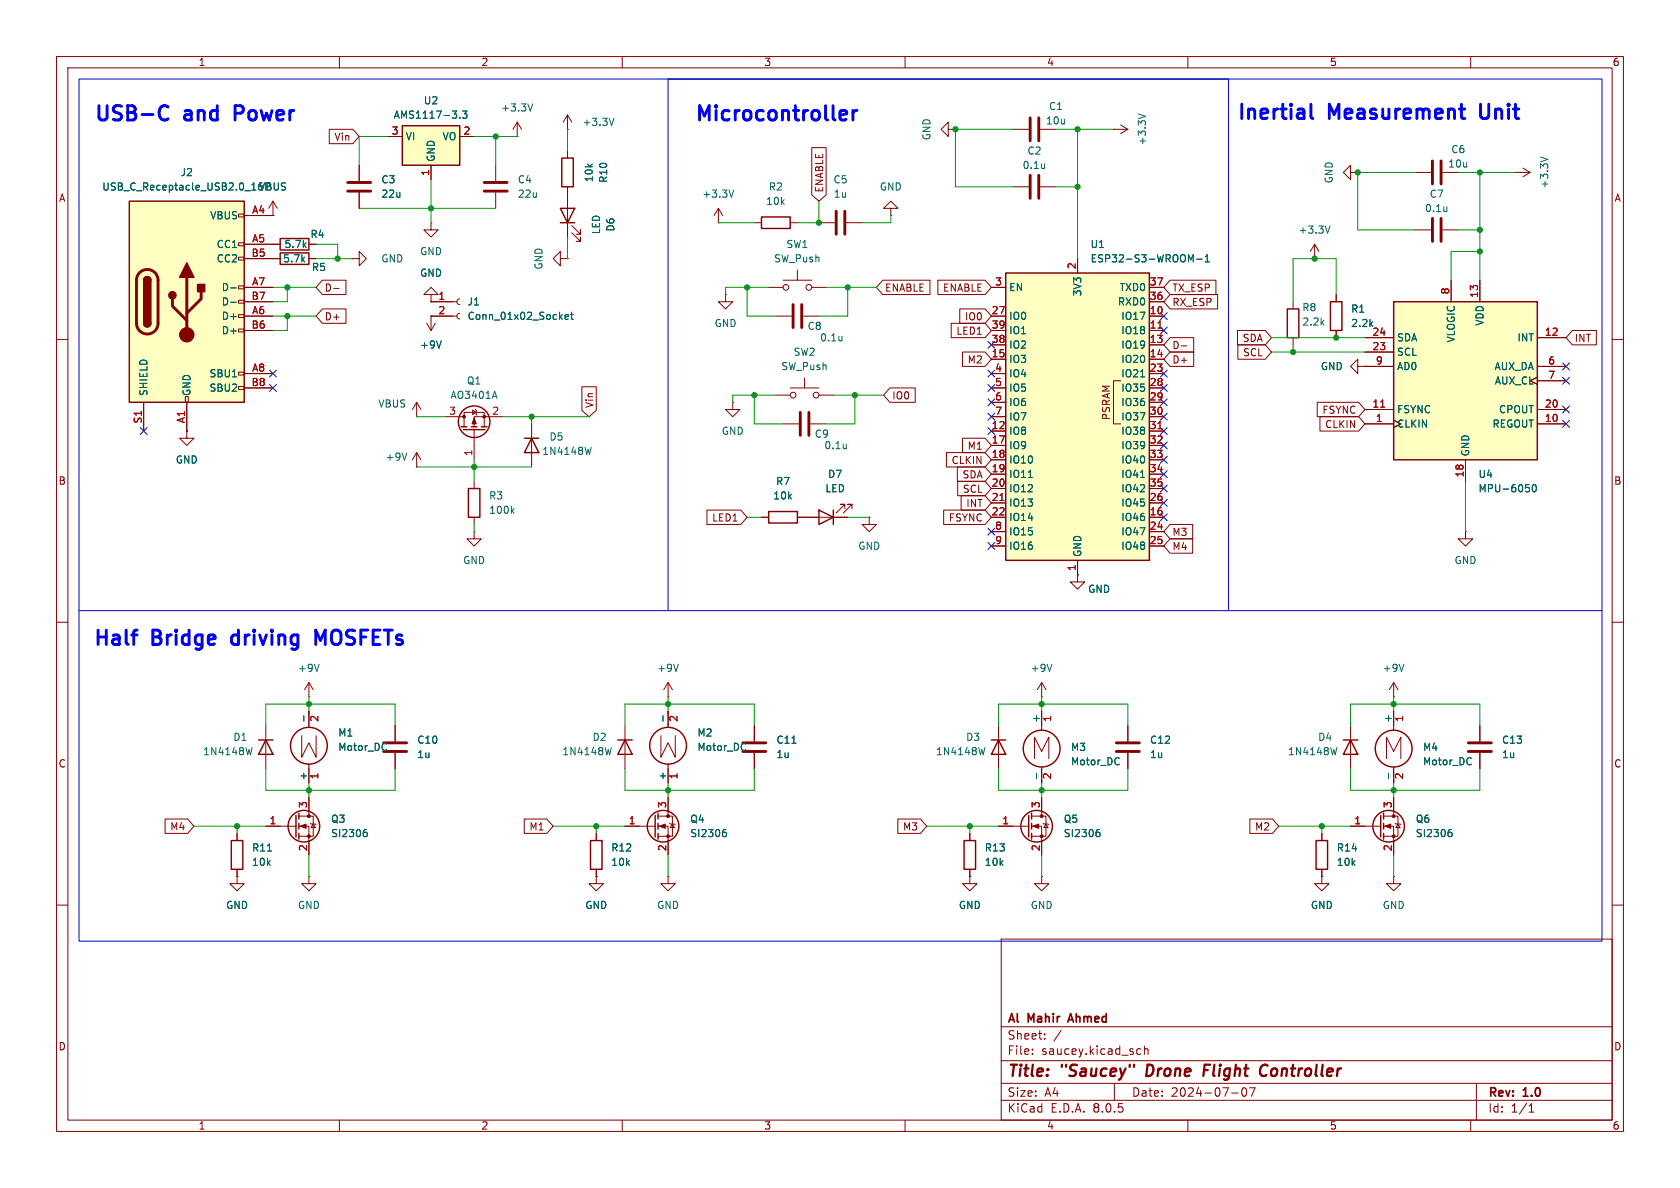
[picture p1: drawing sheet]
<svg xmlns="http://www.w3.org/2000/svg" width="297mm" height="210mm" viewBox="0 0 297 210" stroke-linecap="round" stroke-linejoin="round" font-family="sans-serif">
<g fill="none" stroke="#840000" stroke-width=".18">
<path d="M10 10h277v190h-277zM12 12h273v186h-273zM60 10v2M110 10v2M160 10v2M210 10v2M260 10v2M100.3 22.9h.1M100.3 20.3l-.7 1.3M100.3 20.3v2.6M100.3 20.3l.8 1.3M127 39.4h.1"/>
<path d="M127 36.8l-.8 1.3M127 36.8v2.6M127 36.8l.8 1.3M133.3 39.4h1.3M139.7 39.4h1.3M144.8 39.4h2.8M149.6 39.4h2.8M157.5 36.8h1.2l-1.2-1.2-1.3 1.2h1.3v1.3M157.5 38.1h.1M167.6 22.9v-1.3l-1.2 1.3 1.2 1.2v-1.2h1.3M168.9 22.9h.1M179.1 22.9h2.8"/>
<path d="M183.9 22.9h2.8M196.8 22.9h.1M196.8 22.9h2.6M198.1 22.1l1.3 .8M199.4 22.9l-1.3 .7M10 60h2M75.4 57.2l.8 1.2M76.2 55.9h.1M76.2 55.9v2.5M77 57.2l-.8 1.2M128.3 52.1v1.2h1.2l-1.2 1.3-1.3-1.3h1.3M128.3 52.1h.1"/>
<path d="M285 60h2M129.5 71.1v1.3h1.3l-1.3 1.3-1.2-1.3h1.2M129.5 71.1h.1M138.4 74.9h2.8M143.3 74.9h2.7M83.8 85.1v1.3M83.8 91.4v1.3M134.6 91.4h1.3M141 91.4h8.9M149.4 89.9v-.7h-.8h.8l-1.6 1.5M150.6 89.9v-.7h-.7h.7l-1.5 1.5M153.7 91.4v1.3h1.2l-1.2 1.3-1.3-1.3h1.3"/>
<path d="M153.7 91.4h.1M10 110h2M285 110h2M10 160h2M285 160h2M177 166h108v32h-108zM60 198v2M110 198v2M160 198v2M177 194.5h108M177 191.5h108M177 187.5h108"/>
<path d="M177 181.5h108M182.5 186.3v.1M182.5 185.5v.1M184.7 183.6v.1M184.7 182.8v.1M187.6 182.1l-1.3 2M197 191.5v3M201.1 186.3h.6M201.1 185.5h.6M202.3 185.5l.2-.1 .4 .1 .1 .9M202.3 184.9v1.5M210 198v2"/>
<path d="M217.7 193.2h1.2M219.7 192.4a.81 .81 0 0 0 .3 1.4l.2-.1 .2-.5-.2-.8M221.9 192.3l-.7 1.5M260 198v2M261 191.5v6.5M270.3 196.6h.9M270.3 195.5l.4-.4v1.5"/>
</g>
<path d="M202.9 188.2l-.3 2h.5M212.9 189.2h.6M213.9 188.2h-.9l-.3 2M223.9 190a.73 .73 0 0 1-.9 .1M224.1 188.4a.69 .69 0 0 0-1.1 .1" fill="none" stroke="#840000" stroke-width=".4"/>
<path d="M189.3 179.2l-.5 1.5M188.9 180.3h.7" fill="none" stroke="#840000" stroke-width=".3"/>
<path d="M108.5 20.9l-.4 1.3M129.7 33.6l-.4 1.3M201.2 20.1l1.3 .5M78 60.3l-.4 1.2M149.6 78.5v.8M149.6 79.2v.1M90.5 90.3l.4 .4M90.9 89.9l-.5 .5" fill="none" stroke="#006464" stroke-width=".18"/>
<path d="M134.6 38.4h5.1v2h-5.1zM82.8 86.4h2v5h-2zM135.9 90.4h5.1v2.1h-5.1zM144.8 90.2l2.5 1.2-2.5 1.3zM147.3 90.2v2.5" fill="none" stroke="#840000" stroke-width=".25"/>
<path d="M147.8 37.3v4.1M149.4 37.3v4.1M182.1 20.8v4.1M183.6 20.8v4.1M141.5 72.9v4.1M143 72.9v4.1" fill="none" stroke="#840000" stroke-width=".51"/>
<path d="M22.9 35.6h20.3v35.5h-20.3z" fill="#ffffc2"/>
<g fill="none" stroke="#840000" stroke-width=".18">
<path d="M42.2 37.8h1v.6h-1zM43.2 38.1h5.1M48.3 38.1h.1M48.3 35.6l-.8 1.2M48.3 35.6v2.5M48.3 35.6l.7 1.2M76.2 39.4v1.2h1.3l-1.3 1.3-1.3-1.3h1.3M76.2 39.4h.1M87.6 29.2v2.8M87.6 34v2.8M91.4 24.1h.1M91.4 21.6l-.7 1.3"/>
<path d="M91.4 21.6v2.5M91.4 21.6l.8 1.3M100.3 26.7v1.2M100.3 33v8.9M101.1 39.9l1.5 1.5v-.8v.8h-.7M268 30.5h.1M268 30.5h2.5M269.2 29.7l1.3 .8M270.5 30.5l-1.3 .7M42.2 58.2h1v.5h-1zM42.2 55.6h1v.5h-1zM42.2 53.1h1v.5h-1z"/>
<path d="M42.2 50.5h1v.6h-1zM42.2 45.5h1v.5h-1zM42.2 42.9h1v.5h-1zM43.2 43.2h5.1M43.2 55.9h5.1M43.2 50.8h5.1M43.2 45.7h5.1M43.2 58.4h5.1M43.2 53.3h5.1M76.2 52.1h-1.3l1.3-1.3 1.3 1.3h-1.3v1.2M76.2 53.3h.1M76.2 55.9h4.6"/>
<path d="M76.2 53.3h4.6M81.3 55.4l-.4 .1-.1 .4 .1 .3 .4 .2M81.3 52.8l-.4 .2-.1 .3 .1 .4 .4 .1M99.1 45.7v-1.2l-1.3 1.2 1.3 1.3v-1.3h1.2M100.3 45.7h.1M101.1 41.1l1.5 1.6v-.8v.8h-.7M25.4 71.1v5.1M32.8 70.1h.5v1h-.5zM33 71.1v5.1M42.2 68.3h1v.5h-1zM42.2 65.8h1v.5h-1zM43.2 66h5.1"/>
<path d="M43.2 68.6h5.1M78.7 73.7h3.3M82 75.4v-2.5h3.6v2.5M83.6 72.5l.6 .4-.6 .4zM83.8 75.9v5.4M84.1 72.4l.1 .1v.8l.1 .1M88.9 73.7h-5.1v1.7M94 74.9v7.7M83.8 94v1.3h1.3l-1.3 1.2-1.3-1.2h1.3M83.8 94h.1M259.1 94v1.3h1.2l-1.2 1.2-1.3-1.2h1.3M259.1 94h.1"/>
<path d="M69.8 128.3v2.8M69.8 133.1v2.8M110.5 128.3v7.6M47 146.1h5.3M52.8 146.1h1.8v5M52.8 144.3h2.6v3.5h-2.6M54.6 141v3.3M54.9 145.5l.1 .2h.8l.1 .1M55.4 145.7l.4 .6h-.8zM105.4 154.9v1.3h1.3l-1.3 1.3-1.3-1.3h1.3M105.4 154.9h.1M105.4 147.3v1.3"/>
<path d="M105.4 153.7v1.2M246.4 154.9v1.3h1.2l-1.2 1.3-1.3-1.3h1.3M246.4 154.9h.1"/>
</g>
<g fill="none" stroke="#840000" stroke-width=".25">
<path d="M22.9 35.6h20.3v35.5h-20.3zM99.1 36.8h2.5l-1.3 2.6zM99.1 39.4h2.5M99.3 27.9h2v5.1h-2zM25.4 57.2a.64 .64 0 0 0 .6 .6 .64 .64 0 0 0 .7-.6M25.4 49.5a.64 .64 0 0 1 .6-.6 .64 .64 0 0 1 .7 .6M81.5 75.4h1M81.9 75.9h3.8M83.3 75.4h1M85.1 75.4h1M92.7 77.5h2.5M94 77.5l1.2 2.5h-2.5z"/>
<path d="M109.2 130.8h2.6M110.5 130.8l1.3 2.6h-2.6zM52.3 144.1v3.9M52.8 143.8v1M52.8 145.5v1.1M52.8 147.3v1M104.4 148.6h2v5.1h-2z"/>
<circle cx="83.8" cy="74.5" r="2.79"/>
<circle cx="53.7" cy="146" r="2.79"/>
</g>
<path d="M85.6 33.8h4.1M85.6 32.3h4.1M24.7 48.2a1.9 1.9 0 0 1 2.1-.4 1.9 1.9 0 0 1 1.1 1.7v7.7a1.91 1.91 0 0 1-1.9 1.8 1.91 1.91 0 0 1-1.9-1.8v-7.8l.2-.7zM30.5 52.8v1.3l2.5 2.5M33 49v10.2M35.6 51.6v1.2l-2.6 2.6M67.8 132.8h4.1M67.8 131.3h4.1" fill="none" stroke="#840000" stroke-width=".51"/>
<g fill="#840000" stroke="#840000" stroke-width=".25">
<path d="M25.4 57.2h1.3a.64 .64 0 0 1-.7 .6 .64 .64 0 0 1-.6-.6z"/>
<path d="M25.4 49.5h1.3v7.7h-1.3z"/>
<path d="M25.6 49.1a.64 .64 0 0 1 .7-.2 .64 .64 0 0 1 .4 .6h-1.3z"/>
<path d="M33 46.5l1.3 2.5h-2.6z"/>
<path d="M34.9 50.3h1.3v1.3h-1.3z"/>
<circle cx="30.5" cy="52.2" r=".63"/>
</g>
<g fill="#840000" stroke="#840000" stroke-width=".18">
<path d="M53.1 146.1l1-.4v.7z"/>
<path d="M83.8 73.9l.4 1h-.8z"/>
<circle cx="33" cy="59.2" r="1.27"/>
<circle cx="54.6" cy="147.8" r=".25"/>
<circle cx="54.6" cy="144.3" r=".25"/>
<circle cx="85.6" cy="73.7" r=".25"/>
<circle cx="82" cy="73.7" r=".25"/>
</g>
<path d="M94.2 18.4l-.5 1.2M272.4 27.8l1.2 .4M40.8 50.9h1M40.8 53.4h1M99.9 56l.6-.1-.1-.2-.3-.1-.2 .2 .1 .6h.4M100.9 55.6h.4M101 55.2v1.1l.3 .2M87.4 69.2l.5 1.2M104.5 79.1l-.3 1.2M108.1 132.2l-.3 1.2M64.5 147.1h.2l.2 .3v.4l-.4 .1M64.6 146.6h.2" fill="none" stroke="#006464" stroke-width=".18"/>
<path d="M246.4 53.3h25.4v28h-25.4z" fill="#ffffc2"/>
<g fill="none" stroke="#840000" stroke-width=".25">
<path d="M227.6 54.6h2v5.1h-2zM235.2 53.3h2v5.1h-2zM246.4 53.3h25.4v28h-25.4zM175.3 130.8h2.5M176.5 130.8l1.3 2.6h-2.5zM115.8 144.1v3.9M116.3 143.8v1M116.3 145.5v1.1M116.3 147.3v1M170.4 148.6h2.1v5.1h-2.1zM181.9 144.1v3.9M182.4 143.8v1"/>
<path d="M182.4 145.5v1.1M182.4 147.3v1M232.7 148.6h2v5.1h-2z"/>
<circle cx="118.1" cy="131.8" r="3.3"/>
<circle cx="184.1" cy="132.3" r="3.3"/>
<circle cx="117.2" cy="146" r="2.79"/>
<circle cx="183.3" cy="146" r="2.79"/>
</g>
<g fill="none" stroke="#840000" stroke-width=".18">
<path d="M238.8 30.5v-1.3l-1.3 1.3 1.3 1.3v-1.3h1.2M240 30.5h.1M250.2 30.5h2.8M255 30.5h2.8M228.6 53.3v1.3M228.6 59.7v1.3M232.4 45.7h.1M232.4 43.2l-.8 1.3M232.4 43.2v2.5M232.4 43.2l.8 1.3M236.2 52.1v1.2M236.2 58.4v1.3"/>
<path d="M241.3 59.7h5.1M250.2 40.6h2.8M255 40.6h2.8M256.5 49.5v3.8M261.6 49.5v3.8M271.8 59.7h5.1M240 64.8v-1.3l-1.2 1.3 1.2 1.2v-1.2h1.3M241.3 64.8h.1M241.3 74.9h5.1M241.3 72.4h5.1M241.3 62.2h5.1M241.3 64.8h5.1"/>
<path d="M271.8 66.7l-1.3 .6 1.3 .6M271.8 74.9h5.1M271.8 72.4h5.1M271.8 64.8h5.1M271.8 67.3h5.1M259.1 81.3v3.8M190.5 101.6v1.3h1.3l-1.3 1.2-1.3-1.2h1.3M190.5 101.6h.1M116.8 130v3.9l1.3-2.6 1.3 2.6v-3.9M118.1 123.2h.1M118.1 120.7v2.5M118.1 125.7v2.9"/>
<path d="M118.1 135.1v3.3M118.1 120.7l-.8 1.2M118.1 120.7l.8 1.2M133.3 128.3v2.8M133.3 133.1v2.8M176.5 128.3v7.6M182.9 134.1v-3.8l1.2 2.5 1.3-2.5v3.8M184.1 123.2h.1M184.1 120.7l-.7 1.2M184.1 120.7v2.5M184.1 125.7v3.4M184.1 135.6v2.8"/>
<path d="M184.1 120.7l.8 1.2M199.4 128.3v2.8M199.4 133.1v2.8M110.5 146.1h5.3M116.3 146.1h1.8v5M116.3 144.3h2.6v3.5h-2.6M118.1 154.9v1.3h1.3l-1.3 1.3-1.3-1.3h1.3M118.1 154.9h.1M118.1 141v3.3M118.4 145.5l.1 .2h.8l.1 .1M118.9 145.7l.4 .6h-.8zM171.4 154.9v1.3h1.3l-1.3 1.3-1.2-1.3h1.2"/>
<path d="M171.4 154.9h.1M171.4 147.3v1.3M171.4 153.7v1.2M176.5 146.1h5.4M182.4 146.1h1.7v5M182.4 144.3h2.5v3.5h-2.5M184.1 154.9v1.3h1.3l-1.3 1.3-1.2-1.3h1.2M184.1 154.9h.1M184.1 141v3.3M184.4 145.5l.1 .2h.8l.1 .1M184.9 145.7l.4 .6h-.8zM233.7 154.9v1.3h1.2l-1.2 1.3-1.3-1.3h1.3"/>
<path d="M233.7 154.9h.1M233.7 147.3v1.3M233.7 153.7v1.2"/>
</g>
<path d="M244.1 72h.7" fill="none" stroke="#a90000" stroke-width=".18"/>
<g fill="none" stroke="#006464" stroke-width=".18">
<path d="M235.1 39.9l-.4 1.3M255.8 36.6v.8M255.8 37.3h-.1M269.7 85.7h.6M270.3 86.2l.1 .2-.1 .5M271 85.8l.2-.1a.68 .68 0 0 1 .4 .6 .68 .68 0 0 1-.4 .6l-.2-.1-.1-.3zM119.9 117.4l-.4 1.3M186 117.4l-.5 1.3M117.2 126.5v1M131.8 131.4v.1M131.8 132.5v.1M140 131.4h.7"/>
<path d="M174.1 132.2l-.3 1.2M183.2 136.7v.9M197.8 134l.1 .1M197.9 135.1h-.1M128 147.1h.2l.2 .3v.4l-.4 .1M128.1 146.6h.2M194 147.1h.2l.3 .3-.1 .4-.4 .1M194.1 146.6h.3"/>
</g>
<path d="M253.2 28.4v4.1M253.2 38.6v4.1M254.8 28.4v4.1M254.8 38.6v4.1M131.3 132.8h4.1M131.3 131.3h4.1M197.4 132.8h4M197.4 131.3h4" fill="none" stroke="#840000" stroke-width=".51"/>
<g fill="#840000" stroke="#840000" stroke-width=".18">
<path d="M182.6 146.1l1-.4v.7z"/>
<path d="M116.6 146.1l1-.4v.7z"/>
<circle cx="184.1" cy="147.8" r=".25"/>
<circle cx="184.1" cy="144.3" r=".25"/>
<circle cx="118.1" cy="147.8" r=".25"/>
<circle cx="118.1" cy="144.3" r=".25"/>
</g>
<path d="M71.1 22.2h10.2v7h-10.2z" fill="#ffffc2"/>
<path d="M71.1 22.2h10.2v7h-10.2z" fill="none" stroke="#840000" stroke-width=".25"/>
<path d="M68.6 24.1h2.5M76.2 29.2v2.6M81.3 24.1h2.5" fill="none" stroke="#840000" stroke-width=".18"/>
<path d="M81.8 19.6h.7l-.4 .5 .4 .1v.6l-.2 .1-.5-.1M81.3 20.8v.1" fill="none" stroke="#006464" stroke-width=".18"/>
<path d="M177.8 48.3h25.4v50.8h-25.4z" fill="#ffffc2"/>
<g fill="none" stroke="#840000" stroke-width=".25">
<path d="M49.5 44.7h5.1v2h-5.1zM49.5 42.2h5.1v2h-5.1zM177.8 48.3h25.4v50.8h-25.4zM45.7 130.8h2.6M47 130.8l1.3 2.6h-2.6zM237.5 130.8h2.5M238.8 130.8l1.2 2.6h-2.5zM40.9 148.6h2v5.1h-2zM244.1 144.1v3.9M244.6 143.8v1M244.6 145.5v1.1M244.6 147.3v1"/>
<circle cx="54.6" cy="131.8" r="3.3"/>
<circle cx="246.4" cy="132.3" r="3.3"/>
<circle cx="245.5" cy="146" r="2.79"/>
</g>
<g fill="none" stroke="#840000" stroke-width=".18">
<path d="M43.2 38.1h5.1M48.3 38.1h.1M58.2 22.9h4.2l1.1 1.2-1.1 1.3h-4.2zM63.5 29.2v2.8M63.5 34v2.8M68.6 24.1h2.5M76.2 29.2v2.6M81.3 24.1h2.5M100.3 26.7v1.2M100.3 33v3.8M100.3 39.4v2.5M143.5 26.1h2.6v8.3l-1.3 1.2-1.3-1.2z"/>
<path d="M179.1 33h2.8M183.9 33h2.8M43.2 55.9h5.1M43.2 58.4h5.1M43.2 50.8h5.1M43.2 53.3h5.1M43.2 45.7h6.3M43.2 43.2h6.3M54.6 45.7h1.3M54.6 43.2h1.3M57 54.6h4.2v2.6h-4.2l-1.1-1.3zM57 49.5h4.2v2.6h-4.2l-1.1-1.3z"/>
<path d="M59 51h.9M62.2 45.7h1.3v-1.2l1.3 1.2-1.3 1.3v-1.3M62.2 45.7h.1M76.2 53.3h.1M76.2 55.9h.1M76.2 55.9h3.8M76.2 53.3h3.8M135.9 50.8h2.5M137.2 55.9h2.8M138.4 49.5h5.1M141 47.8v1.7M142 55.9h2.8"/>
<path d="M143.5 50.8h2.5M156.1 49.5h8.3v2.6h-8.3l-1.2-1.3zM165.8 49.5h8.3l1.2 1.3-1.2 1.3h-8.3zM168.2 57.1h5.9l1.2 1.3-1.2 1.3h-5.9zM169.7 54.6h4.4l1.2 1.3-1.2 1.3h-4.4zM175.3 55.9h2.5M175.3 58.4h2.5M175.3 50.8h2.5M190.5 45.7v2.6M203.2 55.9h2.5M203.2 58.4h2.5M203.2 50.8h2.5"/>
<path d="M203.2 53.3h2.5M206.9 59.7h4.1v2.5h-4.1l-1.2-1.2zM206.9 52.1h8.4v2.5h-8.4l-1.2-1.3zM206.9 49.5h8.1v2.6h-8.1l-1.2-1.3zM218.8 58.4h4.9l1.1 1.3-1.1 1.3h-4.9zM236.2 52.1v1.2M236.2 58.4v1.3M241.3 59.7h5.1M256.5 49.5v3.8M261.6 49.5v3.8M271.8 59.7h5.1M278 58.4h4.2v2.6h-4.2l-1.1-1.3z"/>
<path d="M25.4 71.1v5.1M33 76.2v1.3h1.3l-1.3 1.2-1.3-1.2h1.3M33 76.2h.1M33 71.1v5.1M43.2 66h5.1M43.2 68.6h5.1M73.7 73.7h.1M73.7 71.1v2.6M73.7 71.1l-.8 1.3M73.7 71.1l.7 1.3M102.9 68.4h2.5v4.1l-1.3 1.2-1.2-1.2zM137.2 69.9h2.5"/>
<path d="M139.7 68.6h5.1M142.2 66.8v1.8M144.8 69.9h2.5M157.3 68.6h4.5v2.5h-4.5l-1.1-1.2zM170.2 62.2h3.9l1.2 1.3-1.2 1.3h-3.9zM170.2 77.5h3.9l1.2 1.2-1.2 1.3h-3.9zM175.3 76.2h2.5M175.3 61h2.5M175.3 63.5h2.5M175.3 78.7h2.5M175.3 66h2.5M175.3 68.6h2.5"/>
<path d="M175.3 71.1h2.5M175.3 73.7h2.5M198.1 67.3h-1.3v7.6h1.3M203.2 76.2h2.5M203.2 61h2.5M203.2 63.5h2.5M203.2 78.7h2.5M203.2 66h2.5M203.2 68.6h2.5M203.2 71.1h2.5M203.2 73.7h2.5M206.9 62.2h4.1v2.6h-4.1l-1.2-1.3z"/>
<path d="M208.8 61.1h1M218.8 61h4.9l1.1 1.2-1.1 1.3h-4.9zM232.9 71.1h7.3l1.1 1.3-1.1 1.3h-7.3zM233.4 73.7h6.8l1.1 1.2-1.1 1.3h-6.8zM241.3 64.8h.1M241.3 74.9h5.1M241.3 72.4h5.1M241.3 62.2h5.1M241.3 64.8h5.1M271.8 66.7l-1.3 .6 1.3 .6M271.8 74.9h5.1M271.8 72.4h5.1"/>
<path d="M271.8 64.8h5.1M271.8 67.3h5.1M73.7 82.6h.1M73.7 80l.7 1.3M73.7 80v2.6M73.7 80l-.8 1.3M125 90.2h6l1.1 1.2-1.1 1.3h-6zM134.6 91.4h1.3M141 91.4h3.8M147.3 91.4h2.6M166.8 90.2h7.3l1.2 1.2-1.2 1.3h-7.3zM167.3 80h6.8l1.2 1.3-1.2 1.3h-6.8z"/>
<path d="M169.2 82.5h4.9l1.2 1.3-1.2 1.3h-4.9zM169.3 85.1h4.8l1.2 1.3-1.2 1.2h-4.8zM169.9 87.6h4.2l1.2 1.3-1.2 1.3h-4.2zM175.3 91.4h2.5M175.3 81.3h2.5M175.3 83.8h2.5M175.3 86.4h2.5M175.3 88.9h2.5M175.3 94h2.5M175.3 96.5h2.5M190.5 99.1v2.5M203.2 91.4h2.5"/>
<path d="M203.2 81.3h2.5M203.2 83.8h2.5M203.2 86.4h2.5M203.2 88.9h2.5M203.2 94h2.5M203.2 96.5h2.5M206.9 95.2h3.9v2.6h-3.9l-1.2-1.3zM206.9 92.7h3.9v2.6h-3.9l-1.2-1.3zM259.1 81.3v3.8M190.5 101.6h.1M47 128.3v7.6M53.3 130v3.9l1.3-2.6 1.3 2.6v-3.9"/>
<path d="M54.6 123.2h.1M54.6 120.7v2.5M54.6 125.7v2.9M54.6 135.1v3.3M54.6 120.7l-.8 1.2M54.6 120.7l.8 1.2M69.8 128.3v2.8M69.8 133.1v2.8M118.1 125.7v2.6M118.1 135.9v2.5M133.3 128.3v2.8M133.3 133.1v2.8"/>
<path d="M184.1 125.7v2.6M184.1 135.9v2.5M199.4 128.3v2.8M199.4 133.1v2.8M238.8 128.3v7.6M245.1 134.1v-3.8l1.3 2.5 1.2-2.5v3.8M246.4 123.2h.1M246.4 120.7v2.5M246.4 125.7v3.4M246.4 135.6v2.8M246.4 120.7l-.8 1.2M246.4 120.7l.7 1.2"/>
<path d="M261.6 128.3v2.8M261.6 133.1v2.8M29.2 144.8h4l1.1 1.3-1.1 1.2h-4zM41.9 154.9v1.3h1.3l-1.3 1.3-1.3-1.3h1.3M41.9 154.9h.1M41.9 147.3v1.3M41.9 153.7v1.2M47 146.1h2.5M54.6 154.9v1.3h1.3l-1.3 1.3-1.3-1.3h1.3M54.6 154.9h.1M54.6 141v2.5M54.6 148.6v2.5"/>
<path d="M92.7 144.8h4l1.1 1.3-1.1 1.2h-4zM105.4 154.9h.1M105.4 147.3v1.3M105.4 153.7v1.2M110.5 146.1h2.5M118.1 141v2.5M118.1 148.6v2.5M158.7 144.8h4l1.1 1.3-1.1 1.2h-4zM171.4 154.9h.1M171.4 147.3v1.3M171.4 153.7v1.2M176.5 146.1h2.6"/>
<path d="M184.1 141v2.5M184.1 148.6v2.5M221 144.8h3.9l1.2 1.3-1.2 1.2h-3.9zM233.7 154.9h.1M233.7 147.3v1.3M233.7 153.7v1.2M238.8 146.1h5.3M244.6 146.1h1.8v5M244.6 144.3h2.5v3.5h-2.5M246.4 141v3.3M246.6 145.5l.2 .2h.7l.1 .1M247.1 145.7l.4 .6h-.7z"/>
<circle cx="138.9" cy="50.8" r=".51"/>
<circle cx="143" cy="50.8" r=".51"/>
<circle cx="140.2" cy="69.9" r=".51"/>
<circle cx="144.3" cy="69.9" r=".51"/>
</g>
<path d="M204.7 58h.7M204.7 75.8h.7M244.1 72h.7M176.8 88.5h.7" fill="none" stroke="#a90000" stroke-width=".18"/>
<g fill="none" stroke="#006464" stroke-width=".18">
<path d="M81.8 19.6h.7l-.4 .5 .4 .1v.6l-.2 .1-.5-.1M81.3 20.8v.1M184.7 28.9v.9M184.7 29.7h-.1M40.8 50.9h1M40.8 53.4h1M99.9 56l.6-.1-.1-.2-.3-.1-.2 .2 .1 .6h.4M100.9 55.6h.4M101 55.2v1.1l.3 .2M148.9 59.4v.9M210.5 45.9l.4-.9v1.3M211.6 45.8h.9"/>
<path d="M213.1 46.3h.7M213.1 45.4l.3-.4v1.3M78 60.3l-.4 1.2M148.9 60.1l-.1 .1M201.6 66.6h.7M71.9 80.1l-.4 1.3M181.8 84.4h.7M201.6 84.4h.7M269.7 85.7h.6M270.3 86.2l.1 .2-.1 .5M271 85.8l.2-.1a.68 .68 0 0 1 .4 .6 .68 .68 0 0 1-.4 .6l-.2-.1-.1-.3zM56.4 117.4l-.4 1.3"/>
<path d="M248.2 117.4l-.4 1.3M44.6 132.2l-.3 1.2M53.7 126.5v1M68.3 131.4v.1M68.3 132.5v.1M117.2 126.5v1M131.8 131.4v.1M131.8 132.5v.1M140 131.4h.7M183.2 136.7v.9M197.8 134l.1 .1M197.9 135.1h-.1"/>
<path d="M236.3 132.2l-.3 1.2M245.5 136.7v.9M260 134l.1 .1M260.1 135.1h-.1M47.3 150.4h.7M64.5 147.1h.2l.2 .3v.4l-.4 .1M64.6 146.6h.2M128 147.1h.2l.2 .3v.4l-.4 .1M128.1 146.6h.2M194 147.1h.2l.3 .3-.1 .4-.4 .1M194.1 146.6h.3M256.2 147.1l.4 .1 .1 .2v.4l-.5 .1"/>
<path d="M256.3 146.6h.3"/>
</g>
<path d="M61.5 33.8h4M61.5 32.3h4M182.1 31v4.1M183.6 31v4.1M140.2 53.8v4.1M141.7 53.8v4.1M259.6 132.8h4.1M259.6 131.3h4.1" fill="none" stroke="#840000" stroke-width=".51"/>
<g fill="#840000" stroke="#840000" stroke-width=".18">
<path d="M244.9 146.1l1-.4v.7z"/>
<circle cx="246.4" cy="147.8" r=".25"/>
<circle cx="246.4" cy="144.3" r=".25"/>
</g>
<path d="M28.6 18.8a.89 .89 0 0 1 1.1 .1M149.3 19.5l.3 .1 .1 .5-1.2 .3M150.8 19.5v1.7M151.5 19.5a.65 .65 0 0 0-.7 .5M231.7 18.4v2.2l.4 .4M258 19.3h1M29.7 21a.89 .89 0 0 1-1.1 .1M149.6 21.1l-.3 .1M258.7 21h.3M23.3 112.2h.9M24 111.4h.2M57.5 111.4l-.8 1.8-.9-1.8v2.5" fill="none" stroke="#00f" stroke-width=".51"/>
<path d="M14 14h269.2v152.4h-269.2zM14 108h269.2M118.1 108v-94h99.1v94" fill="none" stroke="#0000c2" stroke-width=".18"/>
<g fill="none" stroke="#009600" stroke-width=".18">
<path d="M63.5 36.8h24.1M68.6 24.1h-5.1v5.1M76.2 31.8v7.6M83.8 24.1h7.6M87.6 24.1v5.1M100.3 22.9v3.8M127 39.4h6.3M144.8 35.6v3.8h-3.8M157.5 38.1v1.3h-5.1M179.1 22.9h-10.2v10.1h10.2M186.7 33h3.8M186.7 22.9h10.1"/>
<path d="M190.5 22.9v22.8M250.2 30.5h-10.2v10.1h10.2M257.8 30.5h10.2M261.6 30.5v19M48.3 55.9h7.6M48.3 50.8h7.6M50.8 50.8v2.5h-2.5M50.8 55.9v2.5h-2.5M55.9 45.7h6.3M55.9 43.2h3.8v2.5M100.3 41.9v3.8M132.1 50.8v5.1h5.1"/>
<path d="M135.9 50.8h-7.6v1.3M146 50.8h8.9M149.9 50.8v5.1h-5.1M224.8 59.7h16.5M236.2 52.1v-6.4h-7.6v7.6M257.8 40.6h3.8M261.6 44.5h-5.1v5M73.7 73.7h5M88.9 73.7h15.2M94 73.7v1.2M133.3 69.9v5h5.1M137.2 69.9h-7.7v1.2"/>
<path d="M147.3 69.9h8.9M151.1 69.9v5h-5.1M224.8 62.2h16.5M228.6 61v1.2M73.7 82.6h20.3M83.8 81.3v3.8M83.8 92.7v1.3M132.1 91.4h2.5M149.9 91.4h3.8M259.1 85.1v8.9M47 135.9v3.8h22.8v-3.8M47 128.3v-3.8h22.8v3.8"/>
<path d="M54.6 123.2v2.5M54.6 138.4v2.6M110.5 135.9v3.8h22.8v-3.8M110.5 128.3v-3.8h22.8v3.8M118.1 123.2v2.5M118.1 138.4v2.6M176.5 135.9v3.8h22.9v-3.8M176.5 128.3v-3.8h22.9v3.8M184.1 123.2v2.5M184.1 138.4v2.6M238.8 128.3v-3.8h22.8v3.8M238.8 135.9v3.8h22.8v-3.8"/>
<path d="M246.4 123.2v2.5M246.4 138.4v2.6M34.3 146.1h12.7M41.9 146.1v1.2M54.6 151.1v3.8M97.8 146.1h12.7M105.4 146.1v1.2M118.1 151.1v3.8M163.8 146.1h12.7M171.4 146.1v1.2M184.1 151.1v3.8M226.1 146.1h12.7"/>
<path d="M233.7 146.1v1.2M246.4 151.1v3.8"/>
</g>
<g fill="none" stroke="#000084" stroke-width=".18">
<path d="M205.1 57.8l1.2 1.2M205.1 55.3l1.2 1.2M206.3 57.8l-1.2 1.2M206.3 55.3l-1.2 1.2M24.8 75.6l1.2 1.2M26 75.6l-1.2 1.2M47.7 68l1.2 1.2M47.7 65.4l1.2 1.2M48.9 68l-1.2 1.2M48.9 65.4l-1.2 1.2M174.7 68l1.2 1.2M174.7 60.4l1.2 1.2"/>
<path d="M174.7 73.1l1.2 1.2M174.7 75.6l1.2 1.2M174.7 70.5l1.2 1.2M174.7 65.4l1.2 1.2M175.9 68l-1.2 1.2M175.9 60.4l-1.2 1.2M175.9 73.1l-1.2 1.2M175.9 75.6l-1.2 1.2M175.9 70.5l-1.2 1.2M175.9 65.4l-1.2 1.2M205.1 68l1.2 1.2M205.1 70.5l1.2 1.2"/>
<path d="M205.1 73.1l1.2 1.2M205.1 78.1l1.2 1.2M205.1 75.6l1.2 1.2M205.1 65.4l1.2 1.2M206.3 68l-1.2 1.2M206.3 70.5l-1.2 1.2M206.3 73.1l-1.2 1.2M206.3 78.1l-1.2 1.2M206.3 75.6l-1.2 1.2M206.3 65.4l-1.2 1.2M276.3 66.7l1.2 1.2M276.3 64.2l1.2 1.2"/>
<path d="M276.3 71.8l1.2 1.2M276.3 74.3l1.2 1.2M277.5 66.7l-1.2 1.2M277.5 64.2l-1.2 1.2M277.5 71.8l-1.2 1.2M277.5 74.3l-1.2 1.2M174.7 93.4l1.2 1.2M174.7 95.9l1.2 1.2M175.9 93.4l-1.2 1.2M175.9 95.9l-1.2 1.2M205.1 85.8l1.2 1.2M205.1 83.2l1.2 1.2"/>
<path d="M205.1 88.3l1.2 1.2M205.1 90.8l1.2 1.2M205.1 80.7l1.2 1.2M206.3 85.8l-1.2 1.2M206.3 83.2l-1.2 1.2M206.3 88.3l-1.2 1.2M206.3 90.8l-1.2 1.2M206.3 80.7l-1.2 1.2"/>
</g>
<g fill="#009600" stroke="#009600" stroke-width=".18">
<circle cx="50.8" cy="55.9" r=".46"/>
<circle cx="59.7" cy="45.7" r=".46"/>
<circle cx="50.8" cy="50.8" r=".46"/>
<circle cx="54.6" cy="139.7" r=".46"/>
<circle cx="54.6" cy="124.5" r=".46"/>
<circle cx="144.8" cy="39.4" r=".46"/>
<circle cx="132.1" cy="50.8" r=".46"/>
<circle cx="133.3" cy="69.9" r=".46"/>
<circle cx="151.1" cy="69.9" r=".46"/>
<circle cx="149.9" cy="50.8" r=".46"/>
<circle cx="41.9" cy="146.1" r=".46"/>
<circle cx="105.4" cy="146.1" r=".46"/>
<circle cx="76.2" cy="36.8" r=".46"/>
<circle cx="87.6" cy="24.1" r=".46"/>
<circle cx="94" cy="73.7" r=".46"/>
<circle cx="83.8" cy="82.6" r=".46"/>
<circle cx="118.1" cy="124.5" r=".46"/>
<circle cx="118.1" cy="139.7" r=".46"/>
<circle cx="232.4" cy="45.7" r=".46"/>
<circle cx="190.5" cy="33" r=".46"/>
<circle cx="190.5" cy="22.9" r=".46"/>
<circle cx="168.9" cy="22.9" r=".46"/>
<circle cx="246.4" cy="139.7" r=".46"/>
<circle cx="246.4" cy="124.5" r=".46"/>
<circle cx="233.7" cy="146.1" r=".46"/>
<circle cx="261.6" cy="30.5" r=".46"/>
<circle cx="228.6" cy="62.2" r=".46"/>
<circle cx="240" cy="30.5" r=".46"/>
<circle cx="261.6" cy="44.5" r=".46"/>
<circle cx="236.2" cy="59.7" r=".46"/>
<circle cx="261.6" cy="40.6" r=".46"/>
<circle cx="184.1" cy="124.5" r=".46"/>
<circle cx="184.1" cy="139.7" r=".46"/>
<circle cx="171.4" cy="146.1" r=".46"/>
</g>
<g font-size="3.5" fill="#00f">
<text x="16.4" y="22.1">USB-C</text>
<text x="32.6" y="22.1">and</text>
<text x="42.5" y="22.1">Power</text>
<text x="122.6" y="22.1">Microcontroller</text>
<text x="218.4" y="21.8">Inertial</text>
<text x="234.9" y="21.8">Measurement</text>
<text x="262.7" y="21.8">Unit</text>
<text x="16.2" y="114.8">Half</text>
<text x="26.9" y="114.8">Bridge</text>
<text x="42" y="114.8">driving</text>
<text x="57.7" y="114.8">MOSFETs</text>
</g>
<g font-size="2.8" fill="#840000">
<text x="178" y="190.9">Title:</text>
<text x="187.7" y="190.9">&quot;Saucey&quot;</text>
<text x="203.5" y="190.9">Drone</text>
<text x="214.4" y="190.9">Flight</text>
<text x="225.2" y="190.9">Controller</text>
</g>
<g font-size="2.1" fill="#840000">
<text x="178" y="184">Sheet:</text>
<text x="178" y="181.2">Al</text>
<text x="181.8" y="181.2">Mahir</text>
<text x="189.6" y="181.2">Ahmed</text>
<text x="178" y="186.7">File:</text>
<text x="184.1" y="186.7">saucey.kicad_sch</text>
<text x="178" y="196.9">KiCad</text>
<text x="178" y="194.1">Size:</text>
<text x="184.7" y="194.1">A4</text>
<text x="185.7" y="196.9">E.D.A.</text>
<text x="193.3" y="196.9">8.0.5</text>
<text x="200" y="194.1">Date:</text>
<text x="207" y="194.1">2024-07-07</text>
<text x="263" y="194.3">Rev:</text>
<text x="263" y="196.9">Id:</text>
<text x="267.1" y="196.9">1/1</text>
<text x="269.4" y="194.3">1.0</text>
</g>
<g font-size="1.8" fill="#840000">
<text x="35" y="11.9">1</text>
<text x="85" y="11.9">2</text>
<text x="135" y="11.9">3</text>
<text x="185" y="11.9">4</text>
<text x="235" y="11.9">5</text>
<text x="285" y="11.9">6</text>
<text x="59" y="25.1">Vin</text>
<text x="10.3" y="35.9">A</text>
<text x="145.7" y="34.1" transform="rotate(-90 145.7 34.1)">ENABLE</text>
<text x="285.3" y="35.9">A</text>
<text x="57.3" y="51.8">D-</text>
<text x="156.4" y="51.8">ENABLE</text>
<text x="166.6" y="51.8">ENABLE</text>
<text x="207.2" y="51.8">TX_ESP</text>
<text x="57.3" y="56.8">D+</text>
<text x="169" y="59.4">LED1</text>
<text x="170.5" y="56.8">IO0</text>
<text x="207.2" y="54.3">RX_ESP</text>
<text x="171" y="64.5">M2</text>
<text x="207.2" y="64.5">D+</text>
<text x="207.2" y="61.9">D-</text>
<text x="219.6" y="60.6">SDA</text>
<text x="219.7" y="63.2">SCL</text>
<text x="278.3" y="60.6">INT</text>
<text x="157.6" y="70.8">IO0</text>
<text x="105.1" y="72.2" transform="rotate(-90 105.1 72.2)">Vin</text>
<text x="196.5" y="74.4" transform="rotate(-90 196.5 74.4)">PSRAM</text>
<text x="233.7" y="73.3">FSYNC</text>
<text x="234.2" y="75.9">CLKIN</text>
<text x="168.1" y="82.2">CLKIN</text>
<text x="171" y="79.7">M1</text>
<text x="10.3" y="85.9">B</text>
<text x="170.1" y="84.8">SDA</text>
<text x="170.1" y="87.3">SCL</text>
<text x="170.7" y="89.9">INT</text>
<text x="285.3" y="85.9">B</text>
<text x="125.8" y="92.4">LED1</text>
<text x="167.6" y="92.4">FSYNC</text>
<text x="207.2" y="94.9">M3</text>
<text x="207.2" y="97.5">M4</text>
<text x="10.3" y="135.9">C</text>
<text x="285.3" y="135.9">C</text>
<text x="30" y="147">M4</text>
<text x="93.5" y="147">M1</text>
<text x="159.5" y="147">M3</text>
<text x="221.8" y="147">M2</text>
<text x="10.3" y="185.9">D</text>
<text x="285.3" y="185.9">D</text>
<text x="35" y="199.9">1</text>
<text x="85" y="199.9">2</text>
<text x="135" y="199.9">3</text>
<text x="185" y="199.9">4</text>
<text x="235" y="199.9">5</text>
<text x="285" y="199.9">6</text>
</g>
<g font-size="1.8" fill="#a90000">
<text x="69.1" y="23.9">3</text>
<text x="81.8" y="23.9">2</text>
<text x="75.9" y="31.2" transform="rotate(-90 75.9 31.2)">1</text>
<text x="44.5" y="37.8">A4</text>
<text x="44.4" y="45.5">B5</text>
<text x="44.5" y="42.9">A5</text>
<text x="190.2" y="47.7" transform="rotate(-90 190.2 47.7)">2</text>
<text x="44.4" y="53.1">B7</text>
<text x="44.5" y="50.5">A7</text>
<text x="77.4" y="53.1">1</text>
<text x="175.8" y="50.5">3</text>
<text x="203.2" y="53.1">36</text>
<text x="203.2" y="50.5">37</text>
<text x="256.3" y="52.1" transform="rotate(-90 256.3 52.1)">8</text>
<text x="261.4" y="52.7" transform="rotate(-90 261.4 52.7)">13</text>
<text x="44.4" y="58.2">B6</text>
<text x="44.5" y="55.6">A6</text>
<text x="77.4" y="55.6">2</text>
<text x="175.2" y="55.6">27</text>
<text x="175.2" y="58.2">39</text>
<text x="203.2" y="55.6">10</text>
<text x="203.2" y="58.2">11</text>
<text x="242.5" y="59.4">24</text>
<text x="273" y="59.4">12</text>
<text x="44.5" y="65.8">A8</text>
<text x="175.2" y="63.2">15</text>
<text x="175.2" y="60.7">38</text>
<text x="175.8" y="65.8">4</text>
<text x="203.2" y="60.7">13</text>
<text x="203.2" y="63.2">14</text>
<text x="203.2" y="65.8">23</text>
<text x="242.5" y="62">23</text>
<text x="243.1" y="64.5">9</text>
<text x="273.6" y="64.5">6</text>
<text x="44.4" y="68.3">B8</text>
<text x="175.8" y="68.3">5</text>
<text x="175.8" y="70.9">6</text>
<text x="203.2" y="68.3">28</text>
<text x="203.2" y="70.9">29</text>
<text x="273.6" y="67.1">7</text>
<text x="25.1" y="75" transform="rotate(-90 25.1 75)">S1</text>
<text x="32.8" y="74.9" transform="rotate(-90 32.8 74.9)">A1</text>
<text x="79.3" y="73.4">3</text>
<text x="86.9" y="73.4">2</text>
<text x="175.2" y="75.9">12</text>
<text x="175.8" y="73.4">7</text>
<text x="203.2" y="73.4">30</text>
<text x="203.2" y="75.9">31</text>
<text x="242.5" y="72.1">11</text>
<text x="243.1" y="74.7">1</text>
<text x="273" y="74.7">10</text>
<text x="273" y="72.1">20</text>
<text x="83.6" y="80.7" transform="rotate(-90 83.6 80.7)">1</text>
<text x="175.2" y="78.5">17</text>
<text x="175.2" y="81">18</text>
<text x="175.2" y="83.6">19</text>
<text x="203.2" y="78.5">32</text>
<text x="203.2" y="81">33</text>
<text x="203.2" y="83.6">34</text>
<text x="175.2" y="86.1">20</text>
<text x="175.2" y="88.6">21</text>
<text x="203.2" y="88.6">26</text>
<text x="203.2" y="86.1">35</text>
<text x="258.8" y="84.5" transform="rotate(-90 258.8 84.5)">18</text>
<text x="175.2" y="91.2">22</text>
<text x="175.8" y="93.7">8</text>
<text x="203.2" y="91.2">16</text>
<text x="203.2" y="93.7">24</text>
<text x="175.8" y="96.3">9</text>
<text x="190.2" y="101" transform="rotate(-90 190.2 101)">1</text>
<text x="203.2" y="96.3">25</text>
<text x="56.6" y="127.7" transform="rotate(-90 56.6 127.7)">2</text>
<text x="120.1" y="127.7" transform="rotate(-90 120.1 127.7)">2</text>
<text x="186.1" y="127.7" transform="rotate(-90 186.1 127.7)">1</text>
<text x="248.4" y="127.7" transform="rotate(-90 248.4 127.7)">1</text>
<text x="56.6" y="137.9" transform="rotate(-90 56.6 137.9)">1</text>
<text x="120.1" y="137.9" transform="rotate(-90 120.1 137.9)">1</text>
<text x="186.1" y="137.9" transform="rotate(-90 186.1 137.9)">2</text>
<text x="248.4" y="137.9" transform="rotate(-90 248.4 137.9)">2</text>
<text x="54.4" y="142.9" transform="rotate(-90 54.4 142.9)">3</text>
<text x="117.9" y="142.9" transform="rotate(-90 117.9 142.9)">3</text>
<text x="183.9" y="142.9" transform="rotate(-90 183.9 142.9)">3</text>
<text x="246.1" y="142.9" transform="rotate(-90 246.1 142.9)">3</text>
<text x="47.6" y="145.8">1</text>
<text x="111.1" y="145.8">1</text>
<text x="177.1" y="145.8">1</text>
<text x="239.3" y="145.8">1</text>
<text x="54.4" y="150.6" transform="rotate(-90 54.4 150.6)">2</text>
<text x="117.9" y="150.6" transform="rotate(-90 117.9 150.6)">2</text>
<text x="183.9" y="150.6" transform="rotate(-90 183.9 150.6)">2</text>
<text x="246.1" y="150.6" transform="rotate(-90 246.1 150.6)">2</text>
</g>
<g font-size="1.8" fill="#006464">
<text x="69.5" y="21.2">AMS1117-3.3</text>
<text x="74.8" y="18.6">U2</text>
<text x="88.5" y="19.9">+3.3V</text>
<text x="102.9" y="22.5">+3.3V</text>
<text x="184.8" y="22.2">10u</text>
<text x="185.3" y="19.7">C1</text>
<text x="71.6" y="25">VI</text>
<text x="77.1" y="28.7" transform="rotate(-90 77.1 28.7)">GND</text>
<text x="78.1" y="25">VO</text>
<text x="164.7" y="24.9" transform="rotate(-90 164.7 24.9)">GND</text>
<text x="181.5" y="27.5">C2</text>
<text x="202.8" y="25.8" transform="rotate(-90 202.8 25.8)">+3.3V</text>
<text x="255.9" y="29.8">10u</text>
<text x="256.5" y="27.3">C6</text>
<text x="18" y="33.9">USB_C_Receptacle_USB2.0_16P VBUS</text>
<text x="31.8" y="31.3">J2</text>
<text x="67.3" y="32.6">C3</text>
<text x="67.3" y="35.2">22u</text>
<text x="91.4" y="32.6">C4</text>
<text x="91.4" y="35.2">22u</text>
<text x="105" y="32.3" transform="rotate(-90 105 32.3)">10k</text>
<text x="107.5" y="32.4" transform="rotate(-90 107.5 32.4)">R10</text>
<text x="124.1" y="35.2">+3.3V</text>
<text x="135.8" y="33.9">R2</text>
<text x="147.2" y="32.6">C5</text>
<text x="147.3" y="35.2">1u</text>
<text x="155.4" y="33.9">GND</text>
<text x="180.7" y="30.1">0.1u</text>
<text x="235.8" y="32.5" transform="rotate(-90 235.8 32.5)">GND</text>
<text x="252.7" y="35.2">C7</text>
<text x="273.9" y="33.4" transform="rotate(-90 273.9 33.4)">+3.3V</text>
<text x="37.1" y="39">VBUS</text>
<text x="106.3" y="41.5" transform="rotate(-90 106.3 41.5)">LED</text>
<text x="108.8" y="41" transform="rotate(-90 108.8 41)">D6</text>
<text x="135.3" y="36.4">10k</text>
<text x="229.5" y="41.5">+3.3V</text>
<text x="251.8" y="37.7">0.1u</text>
<text x="38.2" y="44">CC1</text>
<text x="38.2" y="46.6">CC2</text>
<text x="49.9" y="46.6">5.7k</text>
<text x="50.2" y="44">5.7k</text>
<text x="54.8" y="42.3">R4</text>
<text x="67.3" y="46.6">GND</text>
<text x="74.2" y="45.3">GND</text>
<text x="96.1" y="47.8" transform="rotate(-90 96.1 47.8)">GND</text>
<text x="136.8" y="46.6">SW_Push</text>
<text x="138.9" y="44">SW1</text>
<text x="192.7" y="44">U1</text>
<text x="192.7" y="46.6">ESP32-S3-WROOM-1</text>
<text x="39.1" y="51.7">D-</text>
<text x="55" y="48.1">R5</text>
<text x="74.2" y="49.1">GND</text>
<text x="178.3" y="51.7">EN</text>
<text x="191.4" y="52.5" transform="rotate(-90 191.4 52.5)">3V3</text>
<text x="197.8" y="51.7">TXD0</text>
<text x="39.1" y="56.7">D+</text>
<text x="39.1" y="59.3">D+</text>
<text x="39.1" y="54.2">D-</text>
<text x="82.6" y="54.2">J1</text>
<text x="82.6" y="56.7">Conn_01x02_Socket</text>
<text x="126.2" y="58">GND</text>
<text x="142.7" y="58.5">C8</text>
<text x="178.3" y="56.7">IO0</text>
<text x="178.3" y="59.3">IO1</text>
<text x="197.5" y="54.2">RXD0</text>
<text x="198.1" y="56.7">IO17</text>
<text x="198.1" y="59.3">IO18</text>
<text x="230.1" y="55.2">R8</text>
<text x="230.1" y="57.8">2.2k</text>
<text x="238.8" y="55.5">R1</text>
<text x="238.8" y="58">2.2k</text>
<text x="262.5" y="57.7" transform="rotate(-90 262.5 57.7)">VDD</text>
<text x="74.2" y="61.8">+9V</text>
<text x="138" y="65.6">SW_Push</text>
<text x="140.2" y="63.1">SW2</text>
<text x="144.9" y="60.6">0.1u</text>
<text x="178.3" y="64.4">IO3</text>
<text x="178.3" y="61.8">IO2</text>
<text x="198.1" y="61.8">IO19</text>
<text x="198.1" y="64.4">IO20</text>
<text x="233.4" y="65.6">GND</text>
<text x="246.9" y="63.1">SCL</text>
<text x="246.9" y="60.6">SDA</text>
<text x="246.9" y="65.6">AD0</text>
<text x="257.4" y="60.6" transform="rotate(-90 257.4 60.6)">VLOGIC</text>
<text x="264.1" y="65.6">AUX_DA</text>
<text x="268.2" y="60.6">INT</text>
<text x="26.3" y="70.1" transform="rotate(-90 26.3 70.1)">SHIELD</text>
<text x="33.9" y="70.1" transform="rotate(-90 33.9 70.1)">GND</text>
<text x="36.9" y="66.9">SBU1</text>
<text x="36.9" y="69.4">SBU2</text>
<text x="79.5" y="70.7">AO3401A</text>
<text x="82.4" y="68.2">Q1</text>
<text x="178.3" y="66.9">IO4</text>
<text x="178.3" y="69.4">IO5</text>
<text x="178.3" y="72">IO6</text>
<text x="198.1" y="66.9">IO21</text>
<text x="198.1" y="69.4">IO35</text>
<text x="198.1" y="72">IO36</text>
<text x="264.2" y="68.2">AUX_CL</text>
<text x="66.8" y="72.2">VBUS</text>
<text x="127.5" y="77.1">GND</text>
<text x="143.9" y="77.6">C9</text>
<text x="178.3" y="77.1">IO8</text>
<text x="178.3" y="74.5">IO7</text>
<text x="198.1" y="74.5">IO37</text>
<text x="198.1" y="77.1">IO38</text>
<text x="246.9" y="75.8">CLKIN</text>
<text x="246.9" y="73.3">FSYNC</text>
<text x="263.8" y="75.8">REGOUT</text>
<text x="264.9" y="73.3">CPOUT</text>
<text x="31" y="82.1">GND</text>
<text x="68.1" y="81.6">+9V</text>
<text x="95.8" y="80.6">1N4148W</text>
<text x="97" y="78.1">D5</text>
<text x="145.6" y="79.6">0.1u</text>
<text x="178.3" y="79.6">IO9</text>
<text x="178.3" y="82.1">IO10</text>
<text x="198.1" y="79.6">IO39</text>
<text x="198.1" y="82.1">IO40</text>
<text x="259.9" y="80.8" transform="rotate(-90 259.9 80.8)">GND</text>
<text x="86.4" y="88.5">R3</text>
<text x="136.6" y="88.5">10k</text>
<text x="137.1" y="86">R7</text>
<text x="145.8" y="87.2">LED</text>
<text x="146.3" y="84.7">D7</text>
<text x="178.3" y="84.7">IO11</text>
<text x="178.3" y="87.2">IO12</text>
<text x="178.3" y="89.8">IO13</text>
<text x="198.1" y="89.8">IO45</text>
<text x="198.1" y="84.7">IO41</text>
<text x="198.1" y="87.2">IO42</text>
<text x="261.3" y="84.7">U4</text>
<text x="261.3" y="87.2">MPU-6050</text>
<text x="86.4" y="91">100k</text>
<text x="178.3" y="92.3">IO14</text>
<text x="178.3" y="94.8">IO15</text>
<text x="198.1" y="92.3">IO46</text>
<text x="198.1" y="94.8">IO47</text>
<text x="81.8" y="99.9">GND</text>
<text x="151.6" y="97.4">GND</text>
<text x="178.3" y="97.4">IO16</text>
<text x="191.4" y="98.6" transform="rotate(-90 191.4 98.6)">GND</text>
<text x="198.1" y="97.4">IO48</text>
<text x="257" y="99.9">GND</text>
<text x="192.3" y="105">GND</text>
<text x="52.6" y="119">+9V</text>
<text x="116.1" y="119">+9V</text>
<text x="182.1" y="119">+9V</text>
<text x="244.3" y="119">+9V</text>
<text x="41.2" y="131.2">D1</text>
<text x="59.7" y="130.4">M1</text>
<text x="73.7" y="131.7">C10</text>
<text x="104.7" y="131.2">D2</text>
<text x="123.2" y="130.4">M2</text>
<text x="137.2" y="131.7">C11</text>
<text x="170.7" y="131.2">D3</text>
<text x="183.9" y="127.9" transform="rotate(-90 183.9 127.9)">+</text>
<text x="203.2" y="131.7">C12</text>
<text x="232.9" y="131.2">D4</text>
<text x="246.1" y="127.9" transform="rotate(-90 246.1 127.9)">+</text>
<text x="265.4" y="131.7">C13</text>
<text x="35.8" y="133.7">1N4148W</text>
<text x="59.7" y="132.9">Motor_DC</text>
<text x="73.7" y="134.2">1u</text>
<text x="99.3" y="133.7">1N4148W</text>
<text x="123.2" y="132.9">Motor_DC</text>
<text x="137.2" y="134.2">1u</text>
<text x="165.4" y="133.7">1N4148W</text>
<text x="189.2" y="132.9">M3</text>
<text x="189.2" y="135.5">Motor_DC</text>
<text x="203.2" y="134.2">1u</text>
<text x="227.6" y="133.7">1N4148W</text>
<text x="251.5" y="132.9">M4</text>
<text x="251.5" y="135.5">Motor_DC</text>
<text x="265.4" y="134.2">1u</text>
<text x="54.4" y="138" transform="rotate(-90 54.4 138)">+</text>
<text x="117.9" y="138" transform="rotate(-90 117.9 138)">+</text>
<text x="58.4" y="148.2">SI2306</text>
<text x="58.4" y="145.6">Q3</text>
<text x="121.9" y="148.2">SI2306</text>
<text x="121.9" y="145.6">Q4</text>
<text x="188" y="148.2">SI2306</text>
<text x="188" y="145.6">Q5</text>
<text x="250.2" y="148.2">SI2306</text>
<text x="250.2" y="145.6">Q6</text>
<text x="44.5" y="153.3">10k</text>
<text x="44.5" y="150.7">R11</text>
<text x="108" y="153.3">10k</text>
<text x="108" y="150.7">R12</text>
<text x="174" y="153.3">10k</text>
<text x="174" y="150.7">R13</text>
<text x="236.2" y="153.3">10k</text>
<text x="236.2" y="150.7">R14</text>
<text x="39.9" y="160.9">GND</text>
<text x="52.6" y="160.9">GND</text>
<text x="103.4" y="160.9">GND</text>
<text x="116.1" y="160.9">GND</text>
<text x="169.4" y="160.9">GND</text>
<text x="182.1" y="160.9">GND</text>
<text x="231.6" y="160.9">GND</text>
<text x="244.3" y="160.9">GND</text>
</g>
</svg>
